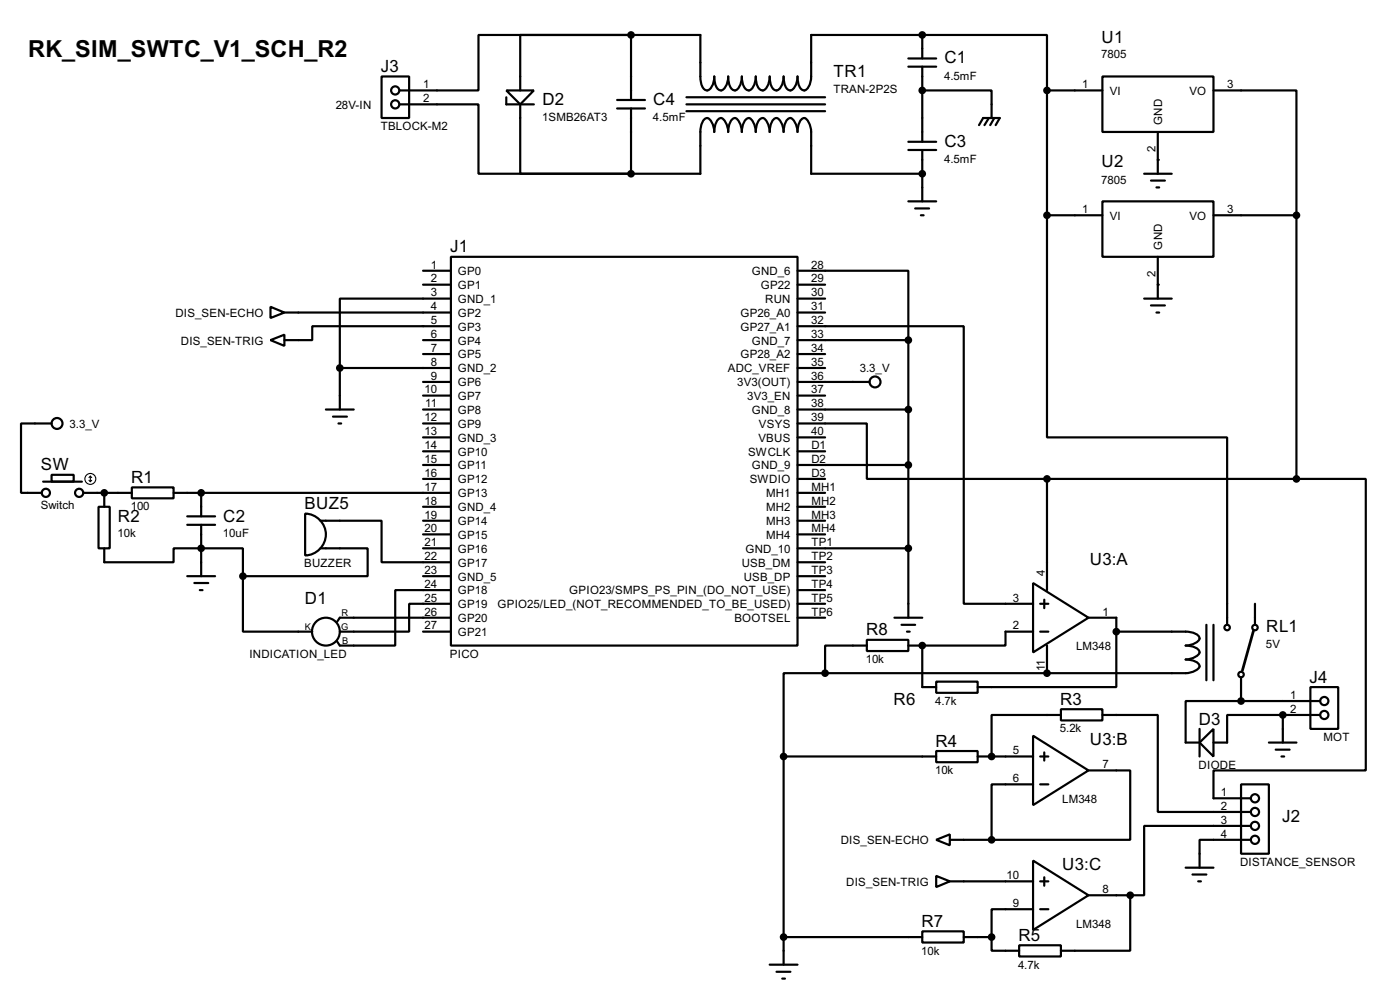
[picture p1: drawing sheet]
<svg xmlns="http://www.w3.org/2000/svg" width="256mm" height="180mm" viewBox="0 0 256 180" stroke-linecap="round" stroke-linejoin="round" font-family="sans-serif">
<g fill="#000">
<circle cx="169" cy="16.6" r=".2"/>
<circle cx="169" cy="6.4" r=".2"/>
<circle cx="169" cy="31.8" r=".2"/>
<circle cx="212.1" cy="29.3" r=".2"/>
<circle cx="212.1" cy="52.1" r=".2"/>
<circle cx="19.1" cy="90.2" r=".2"/>
<circle cx="36.9" cy="90.2" r=".2"/>
<circle cx="36.9" cy="100.4" r=".2"/>
<circle cx="169" cy="118.2" r=".2"/>
<circle cx="181.7" cy="138.5" r=".2"/>
<circle cx="191.8" cy="123.2" r=".2"/>
<circle cx="227.4" cy="128.3" r=".2"/>
<circle cx="235" cy="130.9" r=".2"/>
</g>
<g fill="none" stroke="#000" stroke-width=".4">
<path d="M69.9 14h5.1v7.6h-5.1zM73.2 19.1h14.5v12.7h27.9M92.8 16.6h5l-2.5 2.5zM92.8 17.8v1.3h5M95.3 19.1v12.7h20.3M113.1 18.3h5.1M113.1 19.9h5.1M115.6 6.4h-20.3v10.2M115.6 6.4h-27.9v10.2h-14.5M115.6 6.4h12.7v7.6a2.96 2.96 0 0 0 .9 2.5 .92 .92 0 0 0 1.2-.7l.4-1.1 .1-.7a2.96 2.96 0 0 0 .8 2.5 .91 .91 0 0 0 1.2-.7l.4-1.1 .1-.7a2.96 2.96 0 0 0 .9 2.5 .88 .88 0 0 0 1.2-.7l.3-1.1 .1-.7a2.92 2.92 0 0 0 .9 2.5 .88 .88 0 0 0 1.2-.7l.4-1.1 .1-.7a2.89 2.89 0 0 0 .9 2.5 .89 .89 0 0 0 1.2-.7l.3-1.1 .1-.7a2.96 2.96 0 0 0 .9 2.5 .92 .92 0 0 0 1.2-.7l.4-1.1 .1-.7a2.96 2.96 0 0 0 .8 2.5 .91 .91 0 0 0 1.2-.7l.4-1.1 .1-.7a2.96 2.96 0 0 0 .9 2.5 .88 .88 0 0 0 1.2-.7l.3-1.1 .1-.7v-7.6h20.4M115.6 6.4v11.9M115.6 19.9v11.9"/>
<path d="M125.8 19.1h25.4M125.8 17.8h25.4M166.4 10.7h5.1M166.4 12.2h5.1M169 16.6h12.7v5M169 6.4h22.8v10.2M169 6.4v4.3M169 12.2v13.8M191.8 16.6h10.2M191.8 16.6v22.8M202 14h20.3v10.2h-20.3zM222.3 16.6h15.2v22.8"/>
<path d="M115.6 31.8h12.7v-7.6a3.3 3.3 0 0 1 .9-2.5 .9 .9 0 0 1 1.2 .7l.4 1.1 .1 .7a3.3 3.3 0 0 1 .8-2.5 .89 .89 0 0 1 1.2 .7l.4 1.1 .1 .7a3.3 3.3 0 0 1 .9-2.5l.4-.1a2.75 2.75 0 0 1 1.2 2.6 2.37 2.37 0 0 1 1.3-2.6 2.75 2.75 0 0 1 1.3 2.6 3.2 3.2 0 0 1 .9-2.5l.4-.1a2.75 2.75 0 0 1 1.2 2.6 3.3 3.3 0 0 1 .9-2.5 .9 .9 0 0 1 1.2 .7l.4 1.1 .1 .7a3.3 3.3 0 0 1 .8-2.5 .89 .89 0 0 1 1.2 .7l.4 1.1 .1 .7a3.3 3.3 0 0 1 .9-2.5l.4-.1a2.75 2.75 0 0 1 1.2 2.6v7.6h20.4M125.8 20.4h25.4M166.4 26h5.1M166.4 27.5h5.1M166.4 36.9h5.1M167.7 38.2h2.5M168.7 39.4h.5M169 27.5v9.4M179.4 22.9l.7-1.3h3.1l-.8 1.3M181.2 21.6l-.8 1.3M182.2 21.6l-.8 1.3M191.8 39.4v40.7h33v34.3"/>
<path d="M191.8 39.4h10.2M202 36.9h20.3v10.1h-20.3zM209.6 31.8h5.1M210.9 33.1h2.5M211.9 34.3h.5M212.1 24.2v7.6M222.3 39.4h15.2M237.5 39.4v48.3M49.6 56.2l2.5 1-2.5 1zM52.1 57.2h30.5M77.5 49.6h5.1M77.5 52.1h5.1"/>
<path d="M82.6 47h63.5v71.2h-63.5zM82.6 54.7h-20.3v12.7M82.6 59.7h-25.4v2.6h-5.1M146.1 49.6h20.3v12.7M146.1 59.7h30.5v50.8h12.7M146.1 57.2h5.1M146.1 52.1h5.1M146.1 54.7h5.1M209.6 54.7h5.1M210.9 55.9h2.5M211.9 57.2h.5M212.1 47v7.7"/>
<path d="M9.5 77.5h-5.6v12.7h3.8M49.6 62.3l2.5-1v2zM59.7 75h5.1M61 76.3h2.6M62 77.5h.5M62.3 67.4v7.6M62.3 67.4h20.3M77.5 62.3h5.1M77.5 69.9h5.1M77.5 75h5.1M77.5 64.8h5.1M77.5 72.4h5.1"/>
<path d="M77.5 77.5h5.1M146.1 77.5h12.7v10.2h33M146.1 67.4h5.1M146.1 62.3h20.3M146.1 69.9h13.2M146.1 75h20.3M146.1 64.8h5.1M146.1 72.4h5.1M166.4 62.3v50.8M7.9 88.2h7.1M9.5 86.9h4v1.3h-4zM15.3 90.2h8.9"/>
<path d="M18.1 92.8h2v7.6h-2zM19.1 90.2v2.6M24.2 89.2h7.6v2h-7.6zM31.8 90.2h50.8M34.3 94.5h5.1M34.3 96.1h5.1M36.9 90.2v4.3M36.9 96.1v9.4M55.9 94a3.8 3.8 0 0 1 3.8 3.8 3.8 3.8 0 0 1-3.8 3.9zM58.7 95.3h11.2v7.6h12.7M77.5 85.1h5.1M77.5 87.7h5.1"/>
<path d="M77.5 95.3h5.1M77.5 80.1h5.1M77.5 82.6h5.1M77.5 92.8h5.1M77.5 97.8h5.1M146.1 90.2h5.1M146.1 85.1h20.3M146.1 87.7h5.1M146.1 95.3h5.1M146.1 80.1h5.1M146.1 82.6h5.1M146.1 92.8h5.1"/>
<path d="M146.1 97.8h5.1M191.8 87.7v20.3M191.8 87.7h45.7M237.5 87.7h12.7v53.3h-27.9v5.1h6.9M19.1 100.4v2.5h12.7v-2.5h12.7v5.1M34.3 105.5h5.1M35.6 106.7h2.6M36.6 108h.5M44.5 105.5v10.1h12.7M58.7 100.4h8.7v5.1h-22.9M77.5 100.4h5.1M77.5 115.6h5.1"/>
<path d="M77.5 105.5h5.1M82.6 110.5h-7.6v5.1h-12.7M82.6 108h-10.2v10.2h-10.1l-.5-.8M82.6 113.1h-20.3l-.5 .7M146.1 113.1h5.1M146.1 100.4h20.3M146.1 105.5h5.1M146.1 108h5.1M146.1 102.9h5.1M146.1 110.5h5.1M158.8 117.1h7.6v2.1h-7.6zM158.8 118.2h-7.6v5"/>
<path d="M163.9 113.1h5.1M165.2 114.4h2.5M166.2 115.6h.5M166.4 118.2h2.6M169 118.2v7.6h2.5M189.3 106.7l10.1 6.4-10.1 6.3zM189.3 115.6h-5.1v2.6h-15.2M190.6 115.6h1.5M190.6 110.5h1.5M191.3 109.8v1.5M191.8 118.2v5M199.4 113.1h5.1v2.5"/>
<path d="M204.5 115.6v10.2h-25.4M204.5 115.6h12.7a3.3 3.3 0 0 1 2.4 .9 .9 .9 0 0 1-.7 1.2l-1.1 .4-.6 .1a3.3 3.3 0 0 1 2.4 .8 .89 .89 0 0 1-.7 1.2l-1.1 .4-.6 .1a3.3 3.3 0 0 1 2.4 .9l.2 .4a2.75 2.75 0 0 1-2.6 1.2h-66M221 114.4v10.1M222.3 114.4v10.1M229.9 110.5v3.9M143.6 138.5h27.9M143.6 138.5v38.1M151.2 123.2h-7.6v15.3M171.5 137.5h7.6v2h-7.6zM171.5 124.8h7.6v2h-7.6zM179.1 138.5h10.2M189.3 134.7l10.1 6.3-10.1 6.4z"/>
<path d="M190.6 138.5h1.5M191.3 137.7v1.5M194.4 129.8h7.6v2.1h-7.6zM194.4 130.9h-12.7v7.6M202 130.9h10.1v17.7h17.1M219.8 135.9l2.5-2.5v5.1zM219.8 133.4v5.1M227.4 128.3h-10.2v7.6h2.6M227.4 128.3h14.5M227.4 124v4.3M232.5 135.9h5M233.7 137.2h2.6"/>
<path d="M234.8 138.5h.5M235 130.9h-10.2v5h-2.5M235 130.9v5M235 130.9h6.9M240.1 125.8h5.1v7.6h-5.1zM171.5 153.7l2.5-1v2zM174 153.7h7.7M189.3 157.5l10.1 6.4-10.1 6.3zM189.3 143.6h-7.6v10.1M190.6 143.6h1.5M199.4 141h7.7v12.7h-25.4M217.2 158.8h5.1"/>
<path d="M227.4 143.6h5.1v12.7h-5.1zM229.2 151.2h-19.6v12.7h-2.5M229.2 153.7h-9.4v5.1M141 176.6h5.1M142.3 177.9h2.5M143.3 179.1h.5M143.6 171.5h25.4M169 170.5h7.6v2h-7.6zM171.5 160.3l2.5 1-2.5 1.1zM174 161.3h15.3M176.6 171.5h5.1M181.7 171.5v2.5h5"/>
<path d="M186.7 173h7.7v2.1h-7.7zM189.3 166.4h-7.6v5.1M190.6 161.3h1.5M190.6 166.4h1.5M191.3 160.6v1.5M199.4 163.9h7.7M207.1 163.9v10.1h-12.7M218.5 160.1h2.5M219.5 161.3h.5"/>
<circle cx="72.4" cy="19.1" r=".75"/>
<circle cx="72.4" cy="16.6" r=".75"/>
<circle cx="10.4" cy="77.5" r="1"/>
<circle cx="160.3" cy="69.9" r="1"/>
<circle cx="8.4" cy="90.2" r=".75"/>
<circle cx="14.5" cy="90.2" r=".75"/>
<circle cx="59.7" cy="115.6" r="2.55"/>
<circle cx="224.8" cy="114.9" r=".5"/>
<circle cx="229.9" cy="114.9" r=".5"/>
<circle cx="227.3" cy="123.5" r=".5"/>
<circle cx="242.6" cy="130.9" r=".75"/>
<circle cx="242.6" cy="128.3" r=".75"/>
<circle cx="229.9" cy="146.1" r=".75"/>
<circle cx="229.9" cy="153.7" r=".75"/>
<circle cx="229.9" cy="148.6" r=".75"/>
<circle cx="229.9" cy="151.2" r=".75"/>
</g>
<g fill="none" stroke="#000" stroke-width=".2">
<path d="M16.3 87.9l.3 .3M16.6 87.2v1M16.6 87.2l-.3 .2M16.6 87.2l.2 .2M16.8 87.9l-.2 .3"/>
<circle cx="16.5" cy="87.7" r="1"/>
</g>
<g fill="#000" stroke="#000" stroke-width=".4">
<circle cx="115.6" cy="6.4" r=".5"/>
<circle cx="168.9" cy="16.6" r=".5"/>
<circle cx="168.9" cy="6.4" r=".5"/>
<circle cx="191.8" cy="16.6" r=".5"/>
<circle cx="115.6" cy="31.8" r=".5"/>
<circle cx="168.9" cy="31.8" r=".5"/>
<circle cx="191.8" cy="39.4" r=".5"/>
<circle cx="237.5" cy="39.4" r=".5"/>
<circle cx="62.2" cy="67.4" r=".5"/>
<circle cx="166.4" cy="62.3" r=".5"/>
<circle cx="166.4" cy="75" r=".5"/>
<circle cx="19.1" cy="90.2" r=".5"/>
<circle cx="36.8" cy="90.2" r=".5"/>
<circle cx="166.4" cy="85.1" r=".5"/>
<circle cx="191.8" cy="87.7" r=".5"/>
<circle cx="237.5" cy="87.7" r=".5"/>
<circle cx="36.8" cy="100.4" r=".5"/>
<circle cx="44.5" cy="105.5" r=".5"/>
<circle cx="166.4" cy="100.4" r=".5"/>
<circle cx="168.9" cy="118.2" r=".5"/>
<circle cx="204.5" cy="115.6" r=".5"/>
<circle cx="143.5" cy="138.5" r=".5"/>
<circle cx="151.1" cy="123.2" r=".5"/>
<circle cx="181.6" cy="138.5" r=".5"/>
<circle cx="191.8" cy="123.2" r=".5"/>
<circle cx="227.3" cy="128.3" r=".5"/>
<circle cx="235" cy="130.9" r=".5"/>
<circle cx="181.6" cy="153.7" r=".5"/>
<circle cx="143.5" cy="171.5" r=".5"/>
<circle cx="181.6" cy="171.5" r=".5"/>
<circle cx="207" cy="163.9" r=".5"/>
</g>
<path d="M229.7 115.4l-2.1 7.3" fill="none" stroke="#000" stroke-width=".5"/>
<text font-size="4.8" x="5.2" y="10.4">RK_SIM_SWTC_V1_SCH_R2</text>
<g font-size="3.5">
<text x="173" y="11.6">C1</text>
<text x="201.8" y="7.8">U1</text>
<text x="69.8" y="13.2">J3</text>
<text x="152.7" y="14.1">TR1</text>
<text x="99.4" y="19.2">D2</text>
<text x="119.7" y="19.2">C4</text>
<text x="173" y="26.8">C3</text>
<text x="201.8" y="30.7">U2</text>
<text x="82.5" y="46.2">J1</text>
<text x="7.5" y="86.1">SW</text>
<text x="24" y="88.4">R1</text>
<text x="21.6" y="95.5">R2</text>
<text x="40.9" y="95.5">C2</text>
<text x="55.8" y="93.2">BUZ5</text>
<text x="199.7" y="103.4">U3:A</text>
<text x="55.9" y="110.6">D1</text>
<text x="158.7" y="116.3">R8</text>
<text x="232" y="115.8">RL1</text>
<text x="239.9" y="125">J4</text>
<text x="163.7" y="129">R6</text>
<text x="194.2" y="129">R3</text>
<text x="171.4" y="136.7">R4</text>
<text x="199.7" y="136.4">U3:B</text>
<text x="219.6" y="132.6">D3</text>
<text x="234.9" y="150.4">J2</text>
<text x="194.6" y="159.3">U3:C</text>
<text x="168.8" y="169.7">R7</text>
<text x="186.6" y="172.2">R5</text>
</g>
<g font-size="2.4">
<text x="201.8" y="10.7">7805</text>
<text x="77.5" y="16.2">1</text>
<text x="152.7" y="17.1">TRAN-2P2S</text>
<text x="173" y="14.5">4.5mF</text>
<text x="198.3" y="16.2">1</text>
<text x="203.3" y="17.3">VI</text>
<text x="217.9" y="17.3">VO</text>
<text x="224.8" y="16.2">3</text>
<text x="61.5" y="19.9">28V-IN</text>
<text x="69.7" y="23.8">TBLOCK-M2</text>
<text x="77.5" y="18.7">2</text>
<text x="99.3" y="22.2">1SMB26AT3</text>
<text x="119.6" y="22.2">4.5mF</text>
<text x="212.9" y="22.9" transform="rotate(-90 212.9 22.9)">GND</text>
<text x="173" y="29.8">4.5mF</text>
<text x="211.7" y="27.9" transform="rotate(-90 211.7 27.9)">2</text>
<text x="201.8" y="33.6">7805</text>
<text x="198.3" y="39">1</text>
<text x="203.3" y="40.2">VI</text>
<text x="217.9" y="40.2">VO</text>
<text x="224.8" y="39">3</text>
<text x="212.9" y="45.7" transform="rotate(-90 212.9 45.7)">GND</text>
<text x="78.9" y="49.2">1</text>
<text x="78.9" y="51.7">2</text>
<text x="83.9" y="50.4">GP0</text>
<text x="83.9" y="52.9">GP1</text>
<text x="137.7" y="50.4">GND_6</text>
<text x="139.4" y="52.9">GP22</text>
<text x="148.6" y="49.2">28</text>
<text x="148.6" y="51.7">29</text>
<text x="211.7" y="50.7" transform="rotate(-90 211.7 50.7)">2</text>
<text x="32.1" y="58">DIS_SEN-ECHO</text>
<text x="78.9" y="54.3">3</text>
<text x="78.9" y="56.8">4</text>
<text x="78.9" y="59.3">5</text>
<text x="83.9" y="55.4">GND_1</text>
<text x="83.9" y="58">GP2</text>
<text x="135.6" y="58">GP26_A0</text>
<text x="140.2" y="55.4">RUN</text>
<text x="148.6" y="54.3">30</text>
<text x="148.6" y="56.8">31</text>
<text x="148.6" y="59.3">32</text>
<text x="33.1" y="63.1">DIS_SEN-TRIG</text>
<text x="78.9" y="61.9">6</text>
<text x="78.9" y="64.4">7</text>
<text x="83.9" y="60.5">GP3</text>
<text x="83.9" y="63.1">GP4</text>
<text x="83.9" y="65.6">GP5</text>
<text x="135.6" y="60.5">GP27_A1</text>
<text x="135.6" y="65.6">GP28_A2</text>
<text x="137.7" y="63.1">GND_7</text>
<text x="148.6" y="61.9">33</text>
<text x="148.6" y="64.4">34</text>
<text x="77.8" y="72">10</text>
<text x="78.9" y="67">8</text>
<text x="78.9" y="69.5">9</text>
<text x="83.9" y="68.1">GND_2</text>
<text x="83.9" y="70.7">GP6</text>
<text x="133.3" y="68.1">ADC_VREF</text>
<text x="135.1" y="70.7">3V3(OUT)</text>
<text x="148.6" y="67">35</text>
<text x="148.6" y="69.5">36</text>
<text x="148.6" y="72">37</text>
<text x="157.5" y="68.1">3.3_V</text>
<text x="77.8" y="77.1">12</text>
<text x="77.9" y="74.6">11</text>
<text x="83.9" y="73.2">GP7</text>
<text x="83.9" y="75.8">GP8</text>
<text x="136.9" y="73.2">3V3_EN</text>
<text x="137.7" y="75.8">GND_8</text>
<text x="148.6" y="74.6">38</text>
<text x="148.6" y="77.1">39</text>
<text x="12.8" y="78.3">3.3_V</text>
<text x="77.8" y="79.7">13</text>
<text x="77.8" y="82.2">14</text>
<text x="83.9" y="78.3">GP9</text>
<text x="83.9" y="80.8">GND_3</text>
<text x="83.9" y="83.4">GP10</text>
<text x="137" y="83.4">SWCLK</text>
<text x="138.9" y="80.8">VBUS</text>
<text x="139" y="78.3">VSYS</text>
<text x="148.6" y="79.7">40</text>
<text x="148.6" y="82.2">D1</text>
<text x="77.8" y="84.7">15</text>
<text x="77.8" y="87.3">16</text>
<text x="77.8" y="89.8">17</text>
<text x="83.9" y="85.9">GP11</text>
<text x="83.9" y="88.5">GP12</text>
<text x="137.3" y="88.5">SWDIO</text>
<text x="137.7" y="85.9">GND_9</text>
<text x="148.6" y="84.7">D2</text>
<text x="148.6" y="87.3">D3</text>
<text x="148.6" y="89.8">MH1</text>
<text x="7.5" y="93.2">Switch</text>
<text x="24" y="93.4">100</text>
<text x="77.8" y="92.4">18</text>
<text x="77.8" y="94.9">19</text>
<text x="83.9" y="91">GP13</text>
<text x="83.9" y="93.6">GND_4</text>
<text x="140.3" y="91">MH1</text>
<text x="140.3" y="93.6">MH2</text>
<text x="148.6" y="92.4">MH2</text>
<text x="148.6" y="94.9">MH3</text>
<text x="21.6" y="98.4">10k</text>
<text x="40.9" y="98.4">10uF</text>
<text x="77.8" y="97.4">20</text>
<text x="77.8" y="100">21</text>
<text x="83.9" y="96.1">GP14</text>
<text x="83.9" y="98.6">GP15</text>
<text x="83.9" y="101.2">GP16</text>
<text x="136.6" y="101.2">GND_10</text>
<text x="140.3" y="96.1">MH3</text>
<text x="140.3" y="98.6">MH4</text>
<text x="148.6" y="97.4">MH4</text>
<text x="148.6" y="100">TP1</text>
<text x="55.7" y="103.9">BUZZER</text>
<text x="77.8" y="102.5">22</text>
<text x="77.8" y="105.1">23</text>
<text x="77.8" y="107.6">24</text>
<text x="83.9" y="103.7">GP17</text>
<text x="83.9" y="106.3">GND_5</text>
<text x="135.9" y="103.7">USB_DM</text>
<text x="136.2" y="106.3">USB_DP</text>
<text x="148.6" y="102.5">TP2</text>
<text x="148.6" y="105.1">TP3</text>
<text x="148.6" y="107.6">TP4</text>
<text x="191.4" y="105.5" transform="rotate(-90 191.4 105.5)">4</text>
<text x="77.8" y="110.1">25</text>
<text x="77.8" y="112.7">26</text>
<text x="83.9" y="108.8">GP18</text>
<text x="83.9" y="111.3">GP19</text>
<text x="83.9" y="113.9">GP20</text>
<text x="91.1" y="111.3">GPIO25/LED_(NOT_RECOMMENDED_TO_BE_USED)</text>
<text x="104.3" y="108.8">GPIO23/SMPS_PS_PIN_(DO_NOT_USE)</text>
<text x="134.5" y="113.9">BOOTSEL</text>
<text x="148.6" y="110.1">TP5</text>
<text x="148.6" y="112.7">TP6</text>
<text x="185.6" y="110.1">3</text>
<text x="202" y="112.7">1</text>
<text x="77.8" y="115.2">27</text>
<text x="83.9" y="116.4">GP21</text>
<text x="185.6" y="115.2">2</text>
<text x="197.1" y="119.1">LM348</text>
<text x="231.9" y="118.7">5V</text>
<text x="45.7" y="120.4">INDICATION_LED</text>
<text x="82.4" y="120.4">PICO</text>
<text x="158.6" y="121.4">10k</text>
<text x="191.4" y="122.9" transform="rotate(-90 191.4 122.9)">11</text>
<text x="171.3" y="129">4.7k</text>
<text x="236.4" y="127.9">1</text>
<text x="236.4" y="130.5">2</text>
<text x="194.2" y="134.1">5.2k</text>
<text x="242.4" y="135.6">MOT</text>
<text x="171.3" y="141.7">10k</text>
<text x="185.6" y="138.1">5</text>
<text x="185.6" y="143.2">6</text>
<text x="202" y="140.6">7</text>
<text x="219.6" y="140.7">DIODE</text>
<text x="194.6" y="147">LM348</text>
<text x="223.7" y="145.7">1</text>
<text x="223.7" y="148.2">2</text>
<text x="154" y="154.5">DIS_SEN-ECHO</text>
<text x="223.7" y="150.8">3</text>
<text x="223.7" y="153.3">4</text>
<text x="184.4" y="160.9">10</text>
<text x="227.2" y="158.5">DISTANCE_SENSOR</text>
<text x="155" y="162.1">DIS_SEN-TRIG</text>
<text x="185.6" y="166">9</text>
<text x="202" y="163.5">8</text>
<text x="197.1" y="169.9">LM348</text>
<text x="168.8" y="174.7">10k</text>
<text x="186.5" y="177.3">4.7k</text>
</g>
<g font-size="1.9">
<text x="62.6" y="112.8">R</text>
<text x="55.8" y="115.3">K</text>
<text x="62.5" y="115.3">G</text>
<text x="62.7" y="117.9">B</text>
</g>
</svg>
